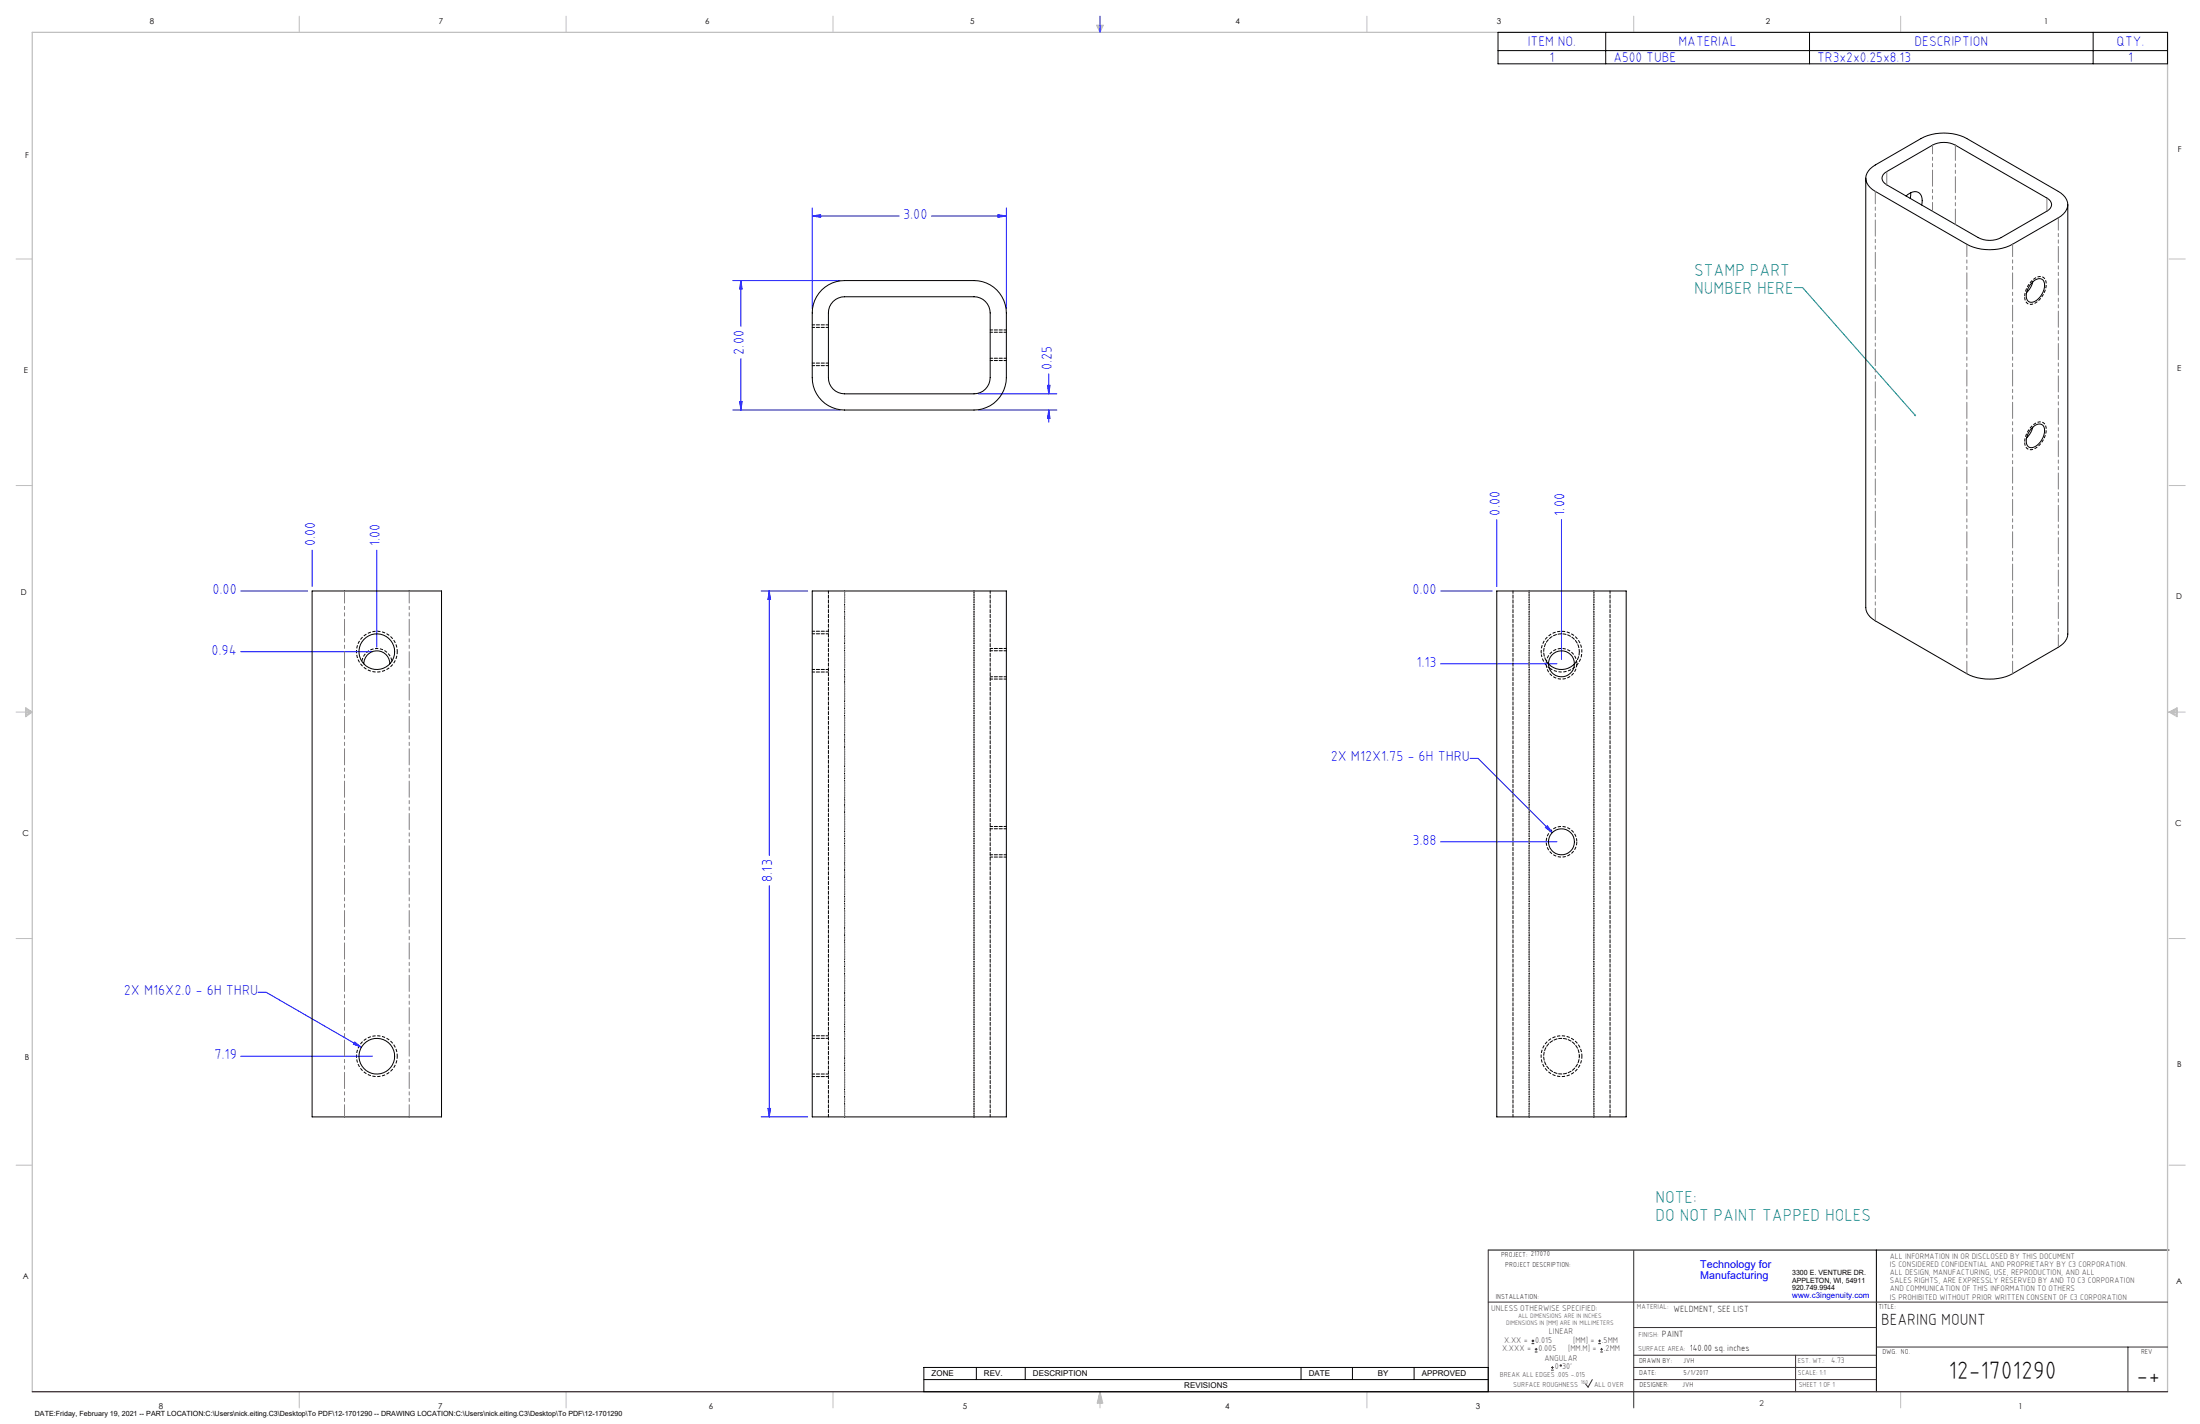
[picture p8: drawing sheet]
<svg xmlns="http://www.w3.org/2000/svg" width="864mm" height="559mm" viewBox="0 0 864 559" stroke-linecap="round" stroke-linejoin="round" font-family="sans-serif">
<g fill="none" stroke="#000" stroke-width=".39">
<path d="M588 12.7h262.9v12.3h-262.9zM588 19.9h262.9M630.3 12.7v12.3M710.3 12.7v12.3M821.7 12.7v12.3M584.2 490.5h267.3M736.6 490.5v55.6M362.7 536.6h221.5v9.5h-221.5zM383.3 536.6v4.8M402.4 536.6v4.8M510.7 536.6v4.8M530.9 536.6v4.8"/>
<path d="M555.1 536.6v4.8M362.7 541.4h221.5"/>
</g>
<g fill="none" stroke="#c0c0c0" stroke-width=".39">
<path d="M117.5 6.4v6.3M222.2 6.4v6.3M327 6.4v6.3M430.4 9.9h2.7l-1.3 2.8zM430.9 9.9l.9 2.8M431.2 9.9l.6 2.8M432.1 9.9l-.3 2.8M432.6 9.9l-.8 2.8M536.6 6.4v6.3M641.3 6.4v6.3M746.1 6.4v6.3M6.3 101.6h6.4"/>
<path d="M851.5 101.6h6.3M6.3 190.5h6.4M851.5 190.5h6.3M6.3 279.4h6.4M10.1 277.7l2.6 1.7-2.6 1.9zM10.1 278.2l2.6 1.2M10.1 278.8l2.6 .6M12.7 279.4l-2.6 1.2M12.7 279.4l-2.6 .5M851.5 279.4h6.3M851.5 279.4l3.1 .5M851.5 279.4l3.1 1.2"/>
<path d="M851.5 279.4l3.1-1.7v3.6zM854.6 278.8l-3.1 .6M854.6 278.2l-3.1 1.2M6.3 368.3h6.4M851.5 368.3h6.3M6.3 457.2h6.4M851.5 457.2h6.3M117.5 546.1v6.4M222.2 546.1v6.4M327 546.1v6.4M431.8 546.1v6.4M431.8 546.1l1.1 4.5h-2.2z"/>
<path d="M431.8 546.1l.6 4.5M431.8 546.1l-.9 4.5M431.8 546.1l-.4 4.5M431.8 546.1l.3 4.5M536.6 546.1v6.4M746.1 546.1v6.4"/>
</g>
<path d="M12.7 546.1v-533.4h838.2v533.4" fill="none" stroke="#c0c0c0" stroke-width=".5"/>
<g fill="none" stroke="#00f" stroke-width=".39">
<path d="M431.8 6.4v6.3M318.8 84.8l3.3-.6v1.1zM318.8 81.6v39.4M318.8 84.8h34.2M365.6 84.8h29.4M391.7 84.2l3.3 .6-3.3 .5zM395 81.6v39.4M287.7 110.1h42M290.8 110.1v18M290.8 110.1l.5 3.3h-1zM290.3 157.6h1l-.5 3.3zM290.8 140.8v20.1"/>
<path d="M384.1 154.6h30.8M411.2 151.2h1l-.5 3.4zM411.7 146.7v7.9M287.7 160.9h42M384.1 160.9h30.8M411.7 160.9v4.8M411.7 160.9l.5 3.3h-1zM122.5 215.9v14.3M147.9 215.9v38.1M587.6 203.9v26.3M613 203.9v54.8M94.5 231.9h26.3"/>
<path d="M298.8 231.9h18.2M302 231.9l.5 3.3h-1.1zM302 231.9v103.8M565.5 231.9h20.3M94.5 255.7h51.7M565.5 260.5h45.7M577 297.6h3.2l29.2 29.1M565.5 330.3h45.7M607.4 324l2 2.7-2.8-1.9zM302 347.6v90.7M101.3 389.4h3.2l37.4 21.6M94.5 414.5h51.7"/>
<path d="M139.2 408.9l2.7 2.1-3.2-1.2zM298.8 438.3h18.2M301.4 435h1.1l-.5 3.3z"/>
</g>
<path d="M584.2 490.5v55.6M641.3 490.7v61.8M584.2 511h266.7M641.3 520.9h95.3M641.3 531.8h95.3M641.3 536.6h95.3M704.8 531.8v14.3M736.6 528.6h114.3M835.3 528.6v17.5M625.1 541.4l-1.7 2.9-1-1.2M641.3 541.4h95.3" fill="none" stroke="#382c30" stroke-width=".39"/>
<path d="M12.7 546.1h838.2" fill="none" stroke="#382c30" stroke-width=".5"/>
<path d="M155.9 255.7a8 8 0 0 0-11.8-7 8 8 0 0 0-.4 13.8 8 8 0 0 0 12.2-6.4v-.4M155.9 414.5a8 8 0 0 0-11.8-7 8 8 0 0 0-.4 13.7 8 8 0 0 0 12.2-6.3v-.4M621 414.5a8 8 0 0 0-11.9-7 8 8 0 0 0-.4 13.7 8 8 0 0 0 12.3-6.3v-.4" fill="none" stroke="#000" stroke-width=".39" stroke-dasharray="1.3 .6" stroke-dashoffset=".3" stroke-linecap="butt"/>
<path d="M153.8 259.3a6 6 0 0 0-5.9-4.8 6 6 0 0 0-5.9 5M619 260.5a6 6 0 0 0-8.9-5.3 6 6 0 0 0-.3 10.3 6 6 0 0 0 9.2-4.7v-.3M619 330.3a6 6 0 0 0-8.9-5.2 6 6 0 0 0-.3 10.3 6 6 0 0 0 9.2-4.7v-.4" fill="none" stroke="#000" stroke-width=".39" stroke-dasharray="1.3 .6" stroke-dashoffset="-.1" stroke-linecap="butt"/>
<path d="M608.8 262.5a8 8 0 0 0 9-.4M617.8 262.1a8 8 0 0 0-1.3-13.6 8 8 0 0 0-11.5 7.2" fill="none" stroke="#000" stroke-width=".39" stroke-dasharray="1.3 .6" stroke-dashoffset=".6" stroke-linecap="butt"/>
<path d="M605.1 257.1a8 8 0 0 0 3 5" fill="none" stroke="#000" stroke-width=".39" stroke-dasharray="1.3 .6" stroke-dashoffset=".5" stroke-linecap="butt"/>
<path d="M794.8 116.4a8.5 8.5 0 0 1 5.8-7.9 2.52 2.52 0 0 1 2.7 3 8.5 8.5 0 0 1-5.9 7.9 2.52 2.52 0 0 1-2.6-3M794.8 173.5a8.5 8.5 0 0 1 5.8-8 2.52 2.52 0 0 1 2.7 3.1 8.5 8.5 0 0 1-5.9 7.9 2.52 2.52 0 0 1-2.6-3" fill="none" stroke="#000" stroke-width=".39" stroke-dasharray="1.3 .6" stroke-dashoffset="-.2" stroke-linecap="butt"/>
<path d="M153.9 259.5l-.1-.2" fill="none" stroke="#000" stroke-width=".39" stroke-dasharray="1.3 .6"/>
<path d="M608.1 262.1l.7 .4" fill="none" stroke="#000" stroke-width=".39" stroke-dasharray="1.3 .6" stroke-dashoffset=".4"/>
<path d="M605 255.7l.1 1.4" fill="none" stroke="#000" stroke-width=".39" stroke-dasharray="1.3 .6" stroke-dashoffset=".7"/>
<path d="M325.2 127.5h-6.4M395 129.5h-6.3M318.8 143.5h6.4M388.7 141.5h6.3M325.2 247.7h-6.4M395 254.5h-6.3M318.8 263.7h6.4M388.7 266.5h6.3M388.7 336.3h6.3M395 324.3h-6.3M325.2 406.5h-6.4M318.8 422.5h6.4" fill="none" stroke="#000" stroke-width=".39" stroke-dasharray="1.3 .6" stroke-dashoffset=".3"/>
<path d="M704.4 112.9h3.2l44.2 50.1" fill="none" stroke="#008080" stroke-width=".39"/>
<path d="M751.5 162.8l.3-.2 .4 .4-.2 .2-.2-.2 .2 .2-.2 .1z" fill="#008080"/>
<g fill="#00f">
<path d="M139.2 408.9l-.5 .9 3.2 1.2zM607.4 324l-.8 .8 2.8 1.9z"/>
<path d="M301.4 435h1.1l-.5 3.3zM302 231.9l.5 3.3h-1.1z"/>
<path d="M290.8 110.1l.5 3.3h-1zM290.3 157.6h1l-.5 3.3zM411.2 151.2h1l-.5 3.4zM411.7 160.9l.5 3.3h-1z"/>
<path d="M318.8 84.8l3.3-.6v1.1zM391.7 84.2l3.3 .6-3.3 .5z"/>
</g>
<g fill="none" stroke="#000" stroke-width=".39">
<path d="M732.4 69.9v168.5a6.5 6.5 0 0 0 3.7 5.2l36 20.8a20.1 20.1 0 0 0 17.9 0l18-10.4a6.5 6.5 0 0 0 3.7-5.2v-168.5M734.1 66.3l2-1.6 18-10.3a19.8 19.8 0 0 1 18 0l35.9 20.7a5.4 5.4 0 0 1 2.7 8l-2.7 2.4-18 10.3a19.8 19.8 0 0 1-17.9 0l-36-20.7a5.4 5.4 0 0 1-2.7-8zM739.8 67.9l18.8-10.9a9.8 9.8 0 0 1 9 0l35.9 20.7a2.71 2.71 0 0 1 1.9 2.6 2.71 2.71 0 0 1-1.9 2.6l-18 10.3a9.8 9.8 0 0 1-9 0l-35.9-20.7a2.69 2.69 0 0 1-.8-4.6zM748.2 76.9l.8-.6a3.4 3.4 0 0 1 4.9 0 5.2 5.2 0 0 1 .4 4.1M750 75.6l-.1 2.3M322.5 113.8a12.6 12.6 0 0 1 9-3.7h50.8a12.7 12.7 0 0 1 12.7 12.7v25.4a12.8 12.8 0 0 1-12.7 12.7h-50.8a12.7 12.7 0 0 1-12.7-12.7v-25.4a12.6 12.6 0 0 1 3.7-9zM327 118.3a6.5 6.5 0 0 1 4.5-1.8h50.8a6.4 6.4 0 0 1 6.4 6.3v25.4a6.4 6.4 0 0 1-6.4 6.4h-50.8a6.3 6.3 0 0 1-6.3-6.4v-25.4a6.1 6.1 0 0 1 1.8-4.5zM797.4 111.2a3.4 3.4 0 0 1 4.6-1.3 6.5 6.5 0 0 1-3.2 8.4 2.24 2.24 0 0 1-2.7-.1 2.24 2.24 0 0 1-.7-2.6l.9-2.7zM797.9 110.6l-.7 1.9-1.7 2.3M797.4 168.2a3.3 3.3 0 0 1 4.6-1.3 6 6 0 0 1-1.8 7.3 2.91 2.91 0 0 1-4.4 .7 6.3 6.3 0 0 1 1.6-6.7zM797.9 167.6l-.7 2-1.7 2.2M122.5 231.9h50.8v206.4h-50.8z"/>
<path d="M318.8 231.9h76.2v206.4h-76.2zM587.6 231.9h50.8v206.4h-50.8zM153 260.5a5.1 5.1 0 0 0-5.1-5.1 5.1 5.1 0 0 0-5.1 5.1M607.8 260.5a7 7 0 0 0 10.2 0"/>
<circle cx="147.9" cy="255.7" r="7"/>
<circle cx="612.9" cy="260.5" r="5.1"/>
<circle cx="612.9" cy="330.3" r="5.1"/>
<circle cx="147.9" cy="414.5" r="7"/>
</g>
<path d="M135.2 438.3v-206.4M160.6 438.3v-206.4M331.5 438.3v-206.4M382.3 438.3v-206.4M600.3 438.3v-206.4M625.7 438.3v-206.4" fill="none" stroke="#808080" stroke-width=".39" stroke-dasharray="6.3 1.3 1.3 1.3 1.3 1.3" stroke-dashoffset="1.6"/>
<g fill="none" stroke="#000" stroke-width=".39" stroke-dasharray="1.3 .6" stroke-dashoffset=".3">
<path d="M325.2 128.5h-6.4M395 130.4h-6.3M318.8 142.5h6.4M388.7 140.6h6.3M325.2 248.7h-6.4M395 255.4h-6.3M620 255.7a7 7 0 0 0-9.6-6.5 7 7 0 0 0-2.5 11.3M318.8 262.7h6.4M388.7 265.6h6.3M388.7 335.4h6.3M395 325.2h-6.3M325.2 407.5h-6.4"/>
<path d="M318.8 421.5h6.4M325.2 438.3v-206.4M388.7 438.3v-206.4M593.9 438.3v-206.4M632 438.3v-206.4"/>
</g>
<path d="M331.5 438.3v-206.4M382.3 438.3v-206.4M600.3 438.3v-206.4M625.7 438.3v-206.4" fill="none" stroke="#000" stroke-width=".39" stroke-dasharray="0 .6"/>
<path d="M620 414.5a7 7 0 0 0-10.2-6.3 7 7 0 0 0-1 11.9 7 7 0 0 0 11.1-4.5l.1-1.1" fill="none" stroke="#000" stroke-width=".39" stroke-dasharray="1.3 .6" stroke-dashoffset=".6"/>
<path d="M618.1 260.5a7 7 0 0 0 1.9-4.8" fill="none" stroke="#000" stroke-width=".39" stroke-dasharray="1.3 .6" stroke-dashoffset="-.1"/>
<path d="M736.2 243.6v-168.5M808 254v-168.5M772.1 264.3v-168.5M790 264.3v-168.5" fill="none" stroke="#808080" stroke-width=".39" stroke-dasharray="6.3 1.3 1.3 1.3 1.3 1.3" stroke-dashoffset="1.5"/>
<path d="M740.6 72.5v-5.2M803.5 82.9v-5.2" fill="none" stroke="#808080" stroke-width=".39" stroke-dasharray="6.3 1.3 1.3 1.3 1.3 1.3"/>
<path d="M767.6 88.1v-31.2" fill="none" stroke="#808080" stroke-width=".39" stroke-dasharray="6.3 1.3 1.3 1.3 1.3 1.3" stroke-dashoffset=".3"/>
<path d="M758.6 82.9v-26" fill="none" stroke="#808080" stroke-width=".39" stroke-dasharray="6.3 1.3 1.3 1.3 1.3 1.3" stroke-dashoffset="2.9"/>
<g fill="none" stroke="#382c30" stroke-width=".39">
<path d="M601.2 527.3h1.1M601.2 526.2h1.1M601.7 525.7v1M602.5 530.5h1M602.5 529.5h1M603 529v1M608.9 537.7h1M608.9 536.6h1M609.4 536.1v1.1M627.4 527.3h1M627.4 526.2h1M627.9 525.7v1"/>
<path d="M628.2 530.5h1M628.2 529.5h1M628.7 529v1"/>
<circle cx="612.7" cy="535.9" r=".27"/>
</g>
<g font-size="9.9">
<text x="764.9" y="541.1">12-1701290</text>
<text x="838.7" y="543.2">-+</text>
</g>
<g font-size="6.8" fill="#008080">
<text x="665" y="108.4">STAMP PART</text>
<text x="665" y="115.2">NUMBER HERE</text>
<text x="649.8" y="472.2">NOTE:</text>
<text x="649.8" y="479">DO NOT PAINT TAPPED HOLES</text>
</g>
<text font-size="6.3" x="738.4" y="519.9">BEARING MOUNT</text>
<g font-size="5.7" fill="#00f">
<text x="354.6" y="85.9">3.00</text>
<text x="292" y="139.1" transform="rotate(-90 292 139.1)">2.00</text>
<text x="412.8" y="145.1" transform="rotate(-90 412.8 145.1)">0.25</text>
<text x="588.7" y="202.3" transform="rotate(-90 588.7 202.3)">0.00</text>
<text x="614.1" y="202.3" transform="rotate(-90 614.1 202.3)">1.00</text>
<text x="123.7" y="214.3" transform="rotate(-90 123.7 214.3)">0.00</text>
<text x="149.1" y="214.3" transform="rotate(-90 149.1 214.3)">1.00</text>
<text x="83.4" y="233">0.00</text>
<text x="554.5" y="233">0.00</text>
<text x="83" y="256.8">0.94</text>
<text x="556.1" y="261.6">1.13</text>
<text x="522.4" y="298.7">2X M12X1.75 - 6H THRU</text>
<text x="554.5" y="331.5">3.88</text>
<text x="303.1" y="346" transform="rotate(-90 303.1 346)">8.13</text>
<text x="48.6" y="390.5">2X M16X2.0 - 6H THRU</text>
<text x="84.2" y="415.6">7.19</text>
</g>
<g font-size="5.4" fill="#00f">
<text x="599.7" y="18.1">ITEM NO.</text>
<text x="658.9" y="18.1">MATERIAL</text>
<text x="751.6" y="18.1">DESCRIPTION</text>
<text x="830.8" y="18.1">QTY.</text>
<text x="608.2" y="24.3">1</text>
<text x="633.3" y="24.3">A500 TUBE</text>
<text x="713.3" y="24.3">TR3x2x0.25x8.13</text>
<text x="835.3" y="24.3">1</text>
</g>
<g font-size="4.2" fill="#00f">
<text x="667.4" y="497.7">Technology for</text>
<text x="667.4" y="502">Manufacturing</text>
</g>
<g font-size="3.5">
<text x="657" y="514.9">WELDMENT, SEE LIST</text>
<text x="652.4" y="524.7">PAINT</text>
<text x="663.3" y="530.1">140.00 sq. inches</text>
</g>
<g font-size="3.3" fill="#382c30">
<text x="585.4" y="514.4">UNLESS OTHERWISE SPECIFIED:</text>
<text x="590.4" y="526.8">X.XX =</text>
<text x="602.6" y="526.8">0.015</text>
<text x="608" y="523.6">LINEAR</text>
<text x="617.5" y="526.8">[MM] =</text>
<text x="628.8" y="526.8">.5MM</text>
<text x="589.6" y="530.1">X.XXX =</text>
<text x="603.9" y="530.1">0.005</text>
<text x="606.3" y="534">ANGULAR</text>
<text x="615.5" y="530.1">[MM.M] =</text>
<text x="629.6" y="530.1">.2MM</text>
<text x="610.3" y="537.3">0</text>
<text x="613.2" y="537.3">30'</text>
</g>
<g font-size="3.2">
<text x="58.8" y="9.6">8</text>
<text x="172.3" y="9.5">7</text>
<text x="276.8" y="9.5">6</text>
<text x="380.9" y="9.6">5</text>
<text x="485" y="9.5">4</text>
<text x="587.5" y="9.5">3</text>
<text x="693.1" y="9.5">2</text>
<text x="802.4" y="9.5">1</text>
<text x="854.9" y="59.8">F</text>
<text x="9.9" y="62">F</text>
<text x="9.3" y="146.5">E</text>
<text x="854.7" y="145.5">E</text>
<text x="8.2" y="233.6">D</text>
<text x="854.3" y="234.9">D</text>
<text x="8.9" y="328.1">C</text>
<text x="853.9" y="324.1">C</text>
<text x="9.7" y="415.8">B</text>
<text x="854.6" y="418.6">B</text>
<text x="9" y="502">A</text>
<text x="854.3" y="503.9">A</text>
<text x="62.3" y="552.9">8</text>
<text x="172" y="552.9">7</text>
<text x="278.3" y="552.9">6</text>
<text x="377.9" y="552.8">5</text>
<text x="481" y="552.8">4</text>
<text x="579.3" y="552.8">3</text>
<text x="792.4" y="552.8">1</text>
</g>
<g font-size="3.2" fill="#382c30">
<text x="741.9" y="494.1">ALL INFORMATION IN OR DISCLOSED BY THIS DOCUMENT</text>
<text x="741.9" y="497.3">IS CONSIDERED CONFIDENTIAL AND PROPRIETARY BY C3 CORPORATION.</text>
<text x="741.9" y="500.4">ALL DESIGN, MANUFACTURING, USE, REPRODUCTION, AND ALL</text>
<text x="741.9" y="503.6">SALES RIGHTS, ARE EXPRESSLY RESERVED BY AND TO C3 CORPORATION</text>
<text x="741.9" y="506.8">AND COMMUNICATION OF THIS INFORMATION TO OTHERS</text>
<text x="741.9" y="510">IS PROHIBITED WITHOUT PRIOR WRITTEN CONSENT OF C3 CORPORATION</text>
<text x="718.8" y="534.7">4.73</text>
<text x="690.7" y="551.6">2</text>
</g>
<text font-size="3.1" fill="#00f" x="703.5" y="509.2">www.c3ingenuity.com</text>
<g font-size="3.1">
<text x="365.7" y="540">ZONE</text>
<text x="386.3" y="540">REV.</text>
<text x="405.5" y="540">DESCRIPTION</text>
<text x="464.9" y="544.8">REVISIONS</text>
<text x="513.7" y="540">DATE</text>
<text x="540.9" y="540">BY</text>
<text x="558.1" y="540">APPROVED</text>
</g>
<g font-size="2.8">
<text x="589.2" y="493.3">PROJECT: 217070</text>
<text x="590.9" y="497.3">PROJECT DESCRIPTION:</text>
<text x="703.5" y="500.5">3300 E. VENTURE DR.</text>
<text x="703.5" y="503.3">APPLETON, WI, 54911</text>
<text x="587.1" y="509.6">INSTALLATION:</text>
<text x="703.5" y="506.2">920.749.9944</text>
<text x="737.3" y="513.8">TITLE:</text>
<text x="738.9" y="531.5">DWG. NO.</text>
<text x="840.5" y="531.3">REV</text>
<text x="643.4" y="534.9">DRAWN BY:</text>
<text x="643.5" y="539.7">DATE:</text>
<text x="660.7" y="534.7">JVH</text>
<text x="660.9" y="539.6">5/1/2017</text>
<text x="643.6" y="544.4">DESIGNER:</text>
<text x="660.3" y="544.3">JVH</text>
<text x="13.7" y="555.5">DATE:Friday, February 19, 2021 -- PART LOCATION:C:\Users\nick.eiting.C3\Desktop\To PDF\12-1701290 -- DRAWING LOCATION:C:\Users\nick.eiting.C3\Desktop\To PDF\12-1701290</text>
</g>
<g font-size="2.8" fill="#382c30">
<text x="642.6" y="513.8">MATERIAL:</text>
<text x="643.2" y="524.8">FINISH:</text>
<text x="643.1" y="530.1">SURFACE AREA:</text>
<text x="705.7" y="534.7">EST. WT.:</text>
<text x="705.7" y="539.7">SCALE: 1:1</text>
<text x="588.8" y="540.5">BREAK ALL EDGES .005 -.015</text>
<text x="594" y="544.2">SURFACE ROUGHNESS</text>
<text x="625.8" y="544.2">ALL OVER</text>
<text x="706.1" y="544.4">SHEET 1 OF 1</text>
</g>
<g font-size="2.5" fill="#382c30">
<text x="591.2" y="520.1">DIMENSIONS IN [MM] ARE IN MILLIMETERS</text>
<text x="595.9" y="517.3">ALL DIMENSIONS ARE IN INCHES</text>
</g>
<text font-size="2.2" fill="#382c30" x="620.6" y="542.9">160</text>
</svg>
